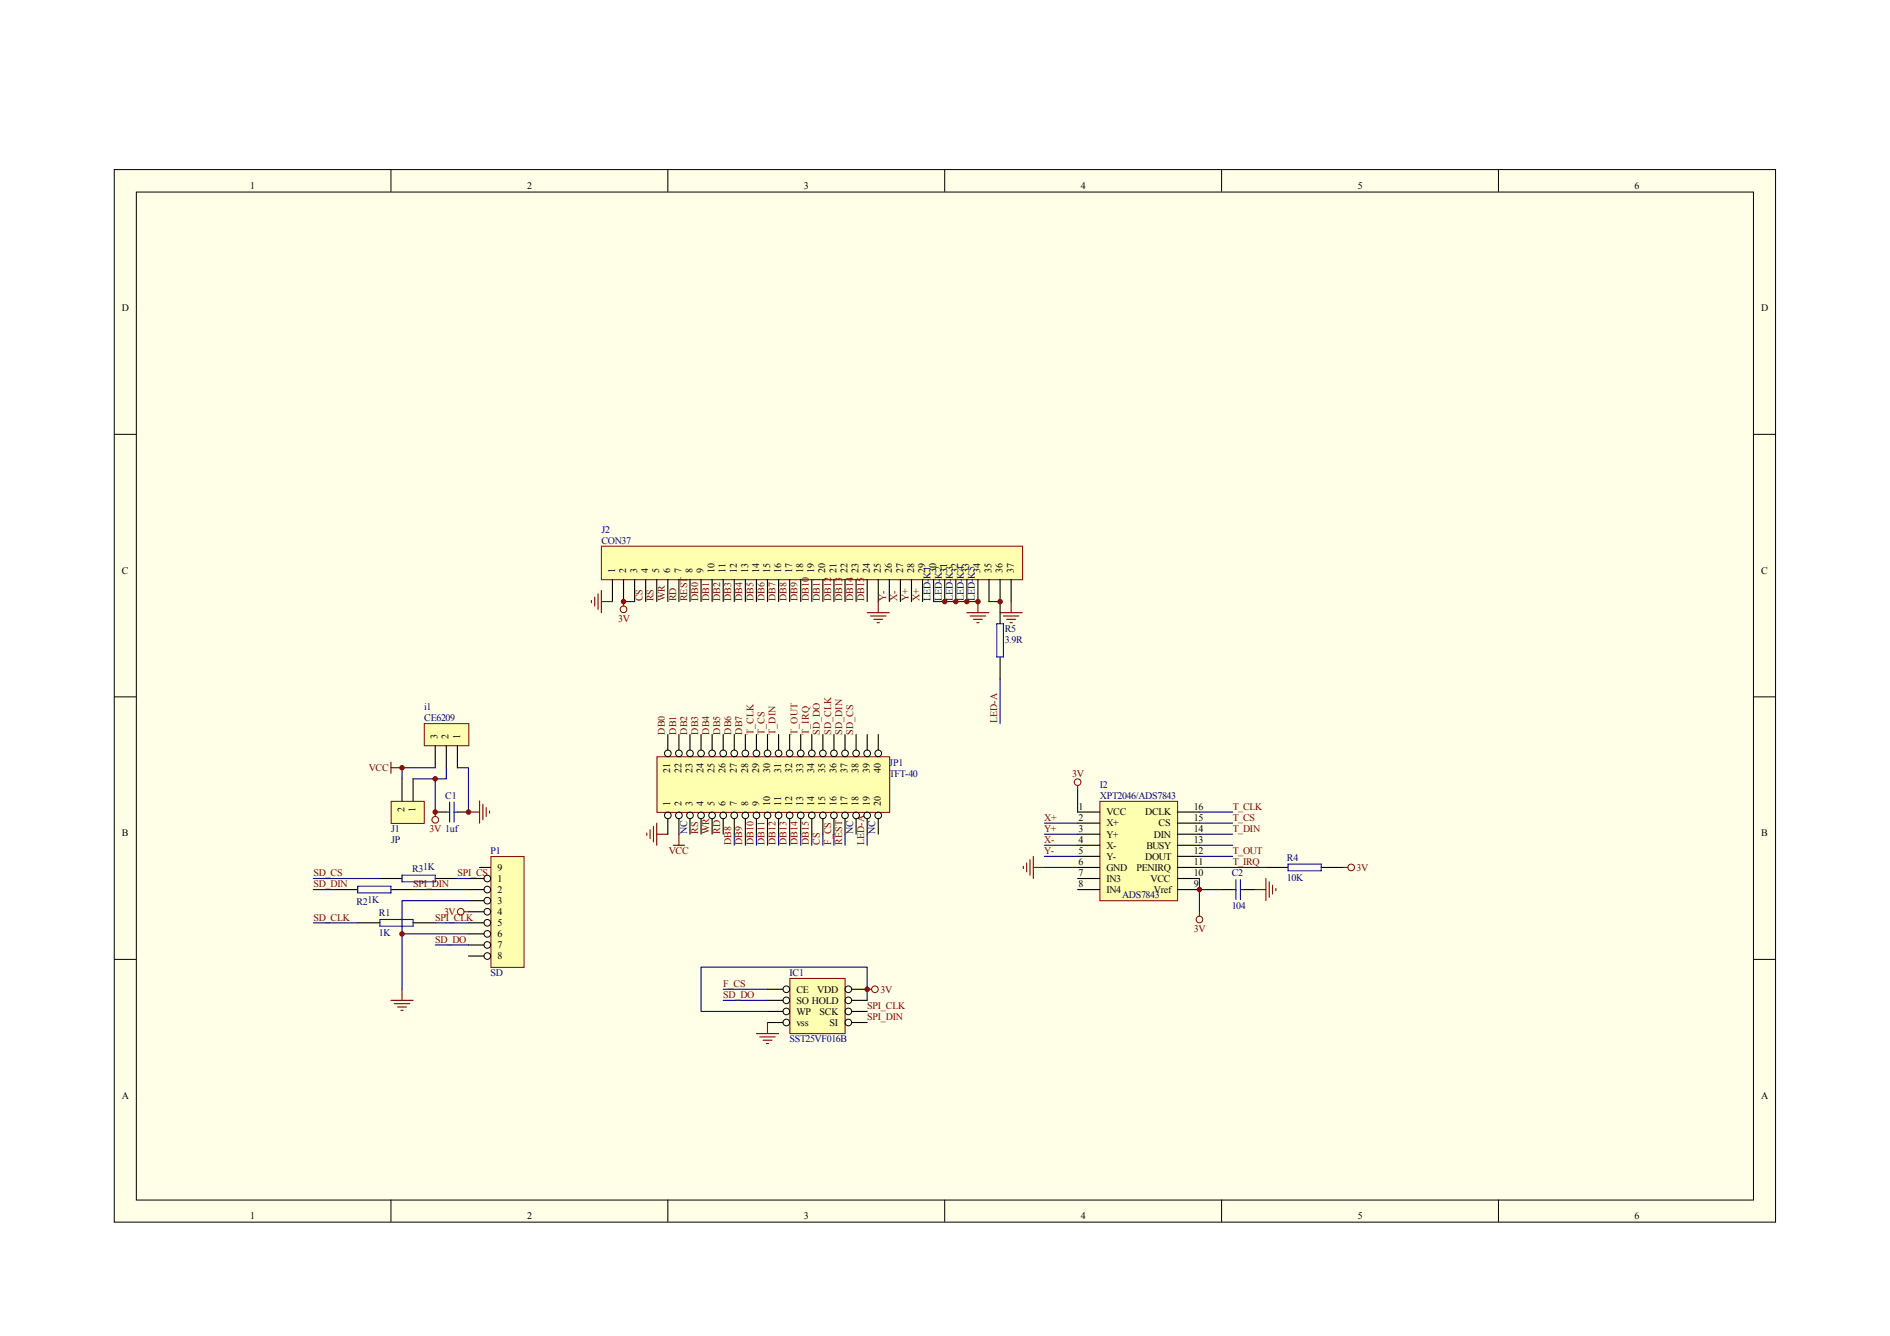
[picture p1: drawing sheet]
<svg xmlns="http://www.w3.org/2000/svg" width="420mm" height="297mm" viewBox="0 0 420 297" stroke-linecap="round" stroke-linejoin="round" font-family="sans-serif">
<path d="M25.4 37.7h369.3v234h-369.3z" fill="#ffffe8"/>
<g fill="none" stroke="#000" stroke-width=".22">
<path d="M25.4 37.7h369.3v234h-369.3zM86.9 37.7v4.9M148.5 37.7v4.9M210 37.7v4.9M271.6 37.7v4.9M333.1 37.7v4.9M30.3 42.7h359.5v224.1h-359.5zM25.4 96.6h4.9M389.7 96.6h5M25.4 154.9h4.9M389.7 154.9h5M25.4 213.3h4.9"/>
<path d="M389.7 213.3h5M86.9 266.7v5M148.5 266.7v5M210 266.7v5M271.6 266.7v5M333.1 266.7v5"/>
</g>
<path d="M133.8 121.5h93.5v7.4h-93.5z" fill="#ffffb0"/>
<g fill="none" stroke="#800000" stroke-width=".22">
<path d="M133.7 121.4h93.6v7.5h-93.6z"/>
<circle cx="138.6" cy="135.5" r=".74"/>
</g>
<g fill="none" stroke="#000" stroke-width=".25">
<path d="M136.1 128.8v5M138.6 128.8v5M141.1 128.8v5M143.5 128.8v5M146 128.8v5M148.5 128.8v5M150.9 128.8v5M153.4 128.8v5M155.9 128.8v5M158.3 128.8v5M160.8 128.8v5M163.2 128.8v5"/>
<path d="M165.7 128.8v5M168.2 128.8v5M170.6 128.8v5M173.1 128.8v5M175.5 128.8v5M178 128.8v5M180.5 128.8v5M182.9 128.8v5M185.4 128.8v5M187.9 128.8v5M190.3 128.8v5M192.8 128.8v5"/>
<path d="M195.2 128.8v5M197.7 128.8v5M200.2 128.8v5M202.6 128.8v5M205.1 128.8v5M207.5 128.8v5M210 128.8v5M212.5 128.8v5M214.9 128.8v5M217.4 128.8v5M219.9 128.8v5M222.3 128.8v5"/>
<path d="M224.8 128.8v5"/>
</g>
<g fill="none" stroke="#800000" stroke-width=".25">
<path d="M138.6 133.8v.9M214.9 136.2h5M215.7 137h3.4M216.4 137.7h2M217.2 138.4h.4M217.4 133.8v2.4M222.3 136.2h5M223.1 137h3.4M223.8 137.7h2M224.5 138.4h.5M224.8 133.8v2.4M143.8 185.2v.5"/>
<path d="M144.5 184.5v2M145.3 183.7v3.5M146 183v4.9M146 185.5h2.5M149.7 187.9h2.5M150.9 185.5v2.4"/>
</g>
<path d="M138.6 133.8h2.5M207.5 133.8h9.9" fill="none" stroke="#000080" stroke-width=".25"/>
<path d="M244.6 178.3h17.2v22h-17.2z" fill="#ffffb0"/>
<g fill="none" stroke="#800000" stroke-width=".22">
<path d="M244.5 178.2h17.3v22.1h-17.3z"/>
<circle cx="239.6" cy="173.9" r=".74"/>
<circle cx="300.4" cy="192.9" r=".74"/>
<circle cx="266.6" cy="204.4" r=".74"/>
</g>
<g fill="none" stroke="#000" stroke-width=".25">
<path d="M239.6 180.5h4.9M239.6 183h4.9M239.6 185.5h4.9M239.6 187.9h4.9M239.6 190.4h4.9M239.6 192.9h4.9M239.6 195.3h4.9M239.6 197.8h4.9M261.7 180.5h4.9M261.7 183h4.9M261.7 185.5h4.9M261.7 187.9h4.9"/>
<path d="M261.7 190.4h4.9M261.7 192.9h4.9M261.7 195.3h4.9M261.7 197.8h4.9M271.6 197.8h2.4M276.5 197.8h2.5M281.4 192.9h4.9M293.7 192.9h5"/>
</g>
<g fill="none" stroke="#800000" stroke-width=".25">
<path d="M239.6 174.6v1M227.5 192.6v.5M228.2 191.9v1.9M229 191.1v3.5M229.7 190.4v4.9M229.7 192.9h2.5M279 197.8h2.4M281.4 195.3v4.9M282.2 196.1v3.4M282.9 196.8v2M283.6 197.5v.5M298.7 192.9h.9"/>
<path d="M266.6 202.7v1"/>
</g>
<path d="M239.6 175.6v4.9M232.2 192.9h7.4M232.2 183h7.4M232.2 185.5h7.4M232.2 187.9h7.4M232.2 190.4h7.4M266.6 195.3v7.4M266.6 192.9h7.4M266.6 197.8h5" fill="none" stroke="#000080" stroke-width=".25"/>
<path d="M274 197.8h.8M274.8 195.6v4.4M275.8 197.8h.7M275.8 195.6v4.4M286.3 192.1h7.4v1.5h-7.4z" fill="none" stroke="#00f" stroke-width=".25"/>
<circle cx="266.6" cy="197.8" r=".49" fill="#800000" stroke="#800000" stroke-width=".22"/>
<path d="M94.4 161h9.8v4.8h-9.8z" fill="#ffffb0"/>
<g fill="none" stroke="#800000" stroke-width=".22">
<path d="M94.3 160.9h9.9v4.9h-9.9z"/>
<circle cx="96.8" cy="182.3" r=".74"/>
</g>
<path d="M96.8 165.8v4.9M99.2 165.8v4.9M101.7 165.8v4.9M96.8 180.5h2.4M101.7 180.5h2.4" fill="none" stroke="#000" stroke-width=".25"/>
<path d="M106.6 178.1v4.9M107.3 178.8v3.5M108.1 179.6v1.9M96.8 180.5v1M104.1 180.5h2.5M108.8 180.3v.5" fill="none" stroke="#800000" stroke-width=".25"/>
<path d="M100 178.3v4.5M100.9 178.3v4.5M99.2 180.5h.8M100.9 180.5h.8" fill="none" stroke="#00f" stroke-width=".25"/>
<path d="M101.7 170.7h2.4v9.8" fill="none" stroke="#000080" stroke-width=".25"/>
<path d="M109.2 190.5h7.3v24.6h-7.3z" fill="#ffffb0"/>
<g fill="none" stroke="#800000" stroke-width=".22">
<path d="M109.1 190.4h7.4v24.7h-7.4z"/>
<circle cx="102.4" cy="202.7" r=".74"/>
</g>
<g fill="none" stroke="#000" stroke-width=".22">
<circle cx="108.3" cy="195.3" r=".74"/>
<circle cx="108.3" cy="197.8" r=".74"/>
<circle cx="108.3" cy="205.2" r=".74"/>
<circle cx="108.3" cy="200.3" r=".74"/>
<circle cx="108.3" cy="202.7" r=".74"/>
<circle cx="108.3" cy="212.6" r=".74"/>
<circle cx="108.3" cy="210.1" r=".74"/>
<circle cx="108.3" cy="207.6" r=".74"/>
</g>
<path d="M104.1 195.3h3.5M104.1 197.8h3.5M106.6 192.9h2.5M104.1 200.2h3.5M104.1 202.7h3.5M104.1 205.2h3.5M104.1 207.6h3.5M104.1 210.1h3.5M104.1 212.6h3.5" fill="none" stroke="#000" stroke-width=".25"/>
<path d="M86.9 169.5v2.4M86.9 170.7h2.5M89.4 219.9v2.5M103.2 202.7h.9M86.9 222.4h4.9M87.6 223.2h3.5M88.4 223.9h2M89.1 224.6h.5" fill="none" stroke="#800000" stroke-width=".25"/>
<path d="M87 178.3h7.3v4.8h-7.3z" fill="#ffffb0"/>
<path d="M87 178.2h7.3v4.9h-7.3z" fill="none" stroke="#800000" stroke-width=".22"/>
<path d="M89.4 173.2v4.9M91.8 173.2v4.9M74.6 197.8h4.9M84.4 195.3h5M86.9 197.8h4.9M96.8 195.3h4.9M79.5 205.2h4.9M91.8 205.2h5" fill="none" stroke="#000" stroke-width=".25"/>
<g fill="none" stroke="#000080" stroke-width=".25">
<path d="M96.8 170.7h-7.4v2.5M96.8 173.2v7.3M99.2 170.7v2.5h-7.4M91.8 197.8h12.3M163.2 185.5v2.4M165.7 185.5v2.4M168.2 185.5v2.4M170.6 185.5v2.4M173.1 185.5v2.4M175.5 185.5v2.4M178 185.5v2.4M180.5 185.5v2.4"/>
<path d="M182.9 185.5v2.4M185.4 185.5v2.4M89.4 207.6h14.7M96.8 210.1h7.3M99.2 205.2h4.9M104.1 200.2h-14.7v19.7"/>
</g>
<g fill="#800000" stroke="#800000" stroke-width=".22">
<circle cx="96.8" cy="173.2" r=".49"/>
<circle cx="89.4" cy="207.6" r=".49"/>
<circle cx="89.4" cy="170.7" r=".49"/>
</g>
<path d="M79.5 197h7.4v1.5h-7.4zM89.4 194.6h7.4v1.5h-7.4zM84.4 204.4h7.4v1.5h-7.4z" fill="none" stroke="#00f" stroke-width=".25"/>
<path d="M175.7 217.6h12.2v12.2h-12.2z" fill="#ffffb0"/>
<g fill="none" stroke="#800000" stroke-width=".22">
<path d="M175.6 217.5h12.3v12.3h-12.3z"/>
<circle cx="194.5" cy="220" r=".74"/>
</g>
<g fill="none" stroke="#000" stroke-width=".22">
<circle cx="174.8" cy="220" r=".74"/>
<circle cx="188.6" cy="220" r=".74"/>
<circle cx="174.8" cy="224.9" r=".74"/>
<circle cx="174.8" cy="222.4" r=".74"/>
<circle cx="174.8" cy="227.3" r=".74"/>
<circle cx="188.6" cy="224.9" r=".74"/>
<circle cx="188.6" cy="222.4" r=".74"/>
<circle cx="188.6" cy="227.3" r=".74"/>
</g>
<path d="M170.6 219.9h3.5M189.3 219.9h3.5M170.6 222.4h3.5M170.6 224.9h3.5M170.6 227.3h3.5M189.3 222.4h3.5M189.3 224.9h3.5M189.3 227.3h3.5" fill="none" stroke="#000" stroke-width=".25"/>
<g fill="none" stroke="#800000" stroke-width=".25">
<path d="M131.5 133.5v.5M132.2 132.8v1.9M133 132v3.5M133.7 131.3v4.9M133.7 133.8h2.4M192.8 136.2h4.9M193.5 137h3.5M194.3 137.7h1.9M195 138.4h.5M195.2 133.8v2.4M192.8 219.9h1M168.2 229.8h4.9"/>
<path d="M168.9 230.5h3.4M169.6 231.3h2M170.4 232h.5M170.6 227.3v2.5"/>
</g>
<path d="M219.9 133.8h2.4M222.3 151v9.8M160.8 219.9h9.8M192.8 219.9v2.5M160.8 222.4h9.8" fill="none" stroke="#000080" stroke-width=".25"/>
<g fill="#800000" stroke="#800000" stroke-width=".22">
<circle cx="138.6" cy="133.8" r=".49"/>
<circle cx="210" cy="133.8" r=".49"/>
<circle cx="217.4" cy="133.8" r=".49"/>
<circle cx="212.5" cy="133.8" r=".49"/>
<circle cx="214.9" cy="133.8" r=".49"/>
</g>
<path d="M146.1 168.3h51.7v12.3h-51.7z" fill="#ffffb0"/>
<path d="M146 168.3h51.8v12.3h-51.8z" fill="none" stroke="#800000" stroke-width=".22"/>
<g fill="none" stroke="#000" stroke-width=".22">
<circle cx="148.5" cy="167.5" r=".74"/>
<circle cx="150.9" cy="167.5" r=".74"/>
<circle cx="153.4" cy="167.5" r=".74"/>
<circle cx="155.8" cy="167.5" r=".74"/>
<circle cx="158.3" cy="167.5" r=".74"/>
<circle cx="160.8" cy="167.5" r=".74"/>
<circle cx="163.2" cy="167.5" r=".74"/>
<circle cx="165.7" cy="167.5" r=".74"/>
<circle cx="168.2" cy="167.5" r=".74"/>
<circle cx="170.6" cy="167.5" r=".74"/>
<circle cx="173.1" cy="167.5" r=".74"/>
<circle cx="175.5" cy="167.5" r=".74"/>
<circle cx="178" cy="167.5" r=".74"/>
<circle cx="180.5" cy="167.5" r=".74"/>
<circle cx="182.9" cy="167.5" r=".74"/>
<circle cx="185.4" cy="167.5" r=".74"/>
<circle cx="187.9" cy="167.5" r=".74"/>
<circle cx="190.3" cy="167.5" r=".74"/>
<circle cx="192.8" cy="167.5" r=".74"/>
<circle cx="195.2" cy="167.5" r=".74"/>
<circle cx="148.5" cy="181.3" r=".74"/>
<circle cx="150.9" cy="181.3" r=".74"/>
<circle cx="153.4" cy="181.3" r=".74"/>
<circle cx="155.8" cy="181.3" r=".74"/>
<circle cx="158.3" cy="181.3" r=".74"/>
<circle cx="160.8" cy="181.3" r=".74"/>
<circle cx="163.2" cy="181.3" r=".74"/>
<circle cx="165.7" cy="181.3" r=".74"/>
<circle cx="168.2" cy="181.3" r=".74"/>
<circle cx="170.6" cy="181.3" r=".74"/>
<circle cx="173.1" cy="181.3" r=".74"/>
<circle cx="175.5" cy="181.3" r=".74"/>
<circle cx="178" cy="181.3" r=".74"/>
<circle cx="180.5" cy="181.3" r=".74"/>
<circle cx="182.9" cy="181.3" r=".74"/>
<circle cx="185.4" cy="181.3" r=".74"/>
<circle cx="187.9" cy="181.3" r=".74"/>
<circle cx="190.3" cy="181.3" r=".74"/>
<circle cx="192.8" cy="181.3" r=".74"/>
<circle cx="195.2" cy="181.3" r=".74"/>
</g>
<g fill="none" stroke="#000" stroke-width=".25">
<path d="M222.3 133.8v4.9M222.3 146.1v4.9M148.5 163.3v3.5M150.9 163.3v3.5M153.4 163.3v3.5M155.9 163.3v3.5M158.3 163.3v3.5M160.8 163.3v3.5M163.2 163.3v3.5M165.7 163.3v3.5M168.2 163.3v3.5M170.6 163.3v3.5"/>
<path d="M173.1 163.3v3.5M175.5 163.3v3.5M178 163.3v3.5M180.5 163.3v3.5M182.9 163.3v3.5M185.4 163.3v3.5M187.9 163.3v3.5M190.3 163.3v3.5M192.8 163.3v3.5M195.2 163.3v3.5M148.5 182v3.5M150.9 182v3.5"/>
<path d="M153.4 182v3.5M155.9 182v3.5M158.3 182v3.5M160.8 182v3.5M163.2 182v3.5M165.7 182v3.5M168.2 182v3.5M170.6 182v3.5M173.1 182v3.5M175.5 182v3.5M178 182v3.5M180.5 182v3.5"/>
<path d="M182.9 182v3.5M185.4 182v3.5M187.9 182v3.5M190.3 182v3.5M192.8 182v3.5M195.2 182v3.5"/>
</g>
<g fill="none" stroke="#000080" stroke-width=".25">
<path d="M69.7 197.8h4.9M69.7 195.3h14.7M101.7 195.3h2.4M187.9 185.5v2.4M192.8 185.5v2.4M266.6 180.5h7.4M266.6 183h7.4M266.6 185.5h7.4M266.6 187.9h7.4M266.6 190.4h7.4M274 192.9h7.4M69.7 205.2h9.8"/>
<path d="M96.8 205.2h2.4M192.8 219.9v-4.9h-36.9v9.9h14.7"/>
</g>
<g fill="#800000" stroke="#800000" stroke-width=".22">
<circle cx="192.8" cy="220" r=".49"/>
<circle cx="96.8" cy="180.5" r=".49"/>
<circle cx="104.1" cy="180.5" r=".49"/>
<circle cx="222.3" cy="133.8" r=".49"/>
</g>
<path d="M221.6 138.7h1.5v7.4h-1.5z" fill="none" stroke="#00f" stroke-width=".25"/>
<g font-size="2.2">
<text x="55.6" y="42.1">1</text>
<text x="117.2" y="42.1">2</text>
<text x="178.7" y="42.1">3</text>
<text x="240.3" y="42.1">4</text>
<text x="301.8" y="42.1">5</text>
<text x="363.4" y="42.1">6</text>
<text x="27.1" y="69.2">D</text>
<text x="391.5" y="69.2">D</text>
<text x="27.1" y="127.5">C</text>
<text x="136.7" y="127.4" transform="rotate(-90 136.7 127.4)">1</text>
<text x="139.2" y="127.4" transform="rotate(-90 139.2 127.4)">2</text>
<text x="141.6" y="127.4" transform="rotate(-90 141.6 127.4)">3</text>
<text x="144.1" y="127.4" transform="rotate(-90 144.1 127.4)">4</text>
<text x="146.6" y="127.4" transform="rotate(-90 146.6 127.4)">5</text>
<text x="149" y="127.4" transform="rotate(-90 149 127.4)">6</text>
<text x="151.5" y="127.4" transform="rotate(-90 151.5 127.4)">7</text>
<text x="153.9" y="127.4" transform="rotate(-90 153.9 127.4)">8</text>
<text x="156.4" y="127.4" transform="rotate(-90 156.4 127.4)">9</text>
<text x="158.8" y="127.4" transform="rotate(-90 158.8 127.4)">10</text>
<text x="161.3" y="127.4" transform="rotate(-90 161.3 127.4)">11</text>
<text x="163.8" y="127.4" transform="rotate(-90 163.8 127.4)">12</text>
<text x="166.3" y="127.4" transform="rotate(-90 166.3 127.4)">13</text>
<text x="168.7" y="127.4" transform="rotate(-90 168.7 127.4)">14</text>
<text x="171.2" y="127.4" transform="rotate(-90 171.2 127.4)">15</text>
<text x="173.7" y="127.4" transform="rotate(-90 173.7 127.4)">16</text>
<text x="176.1" y="127.4" transform="rotate(-90 176.1 127.4)">17</text>
<text x="178.6" y="127.4" transform="rotate(-90 178.6 127.4)">18</text>
<text x="181" y="127.4" transform="rotate(-90 181 127.4)">19</text>
<text x="183.5" y="127.4" transform="rotate(-90 183.5 127.4)">20</text>
<text x="185.9" y="127.4" transform="rotate(-90 185.9 127.4)">21</text>
<text x="188.4" y="127.4" transform="rotate(-90 188.4 127.4)">22</text>
<text x="190.8" y="127.4" transform="rotate(-90 190.8 127.4)">23</text>
<text x="193.4" y="127.4" transform="rotate(-90 193.4 127.4)">24</text>
<text x="195.8" y="127.4" transform="rotate(-90 195.8 127.4)">25</text>
<text x="198.3" y="127.4" transform="rotate(-90 198.3 127.4)">26</text>
<text x="200.7" y="127.4" transform="rotate(-90 200.7 127.4)">27</text>
<text x="203.2" y="127.4" transform="rotate(-90 203.2 127.4)">28</text>
<text x="205.7" y="127.4" transform="rotate(-90 205.7 127.4)">29</text>
<text x="208.1" y="127.4" transform="rotate(-90 208.1 127.4)">30</text>
<text x="210.6" y="127.4" transform="rotate(-90 210.6 127.4)">31</text>
<text x="213" y="127.4" transform="rotate(-90 213 127.4)">32</text>
<text x="215.5" y="127.4" transform="rotate(-90 215.5 127.4)">33</text>
<text x="217.9" y="127.4" transform="rotate(-90 217.9 127.4)">34</text>
<text x="220.4" y="127.4" transform="rotate(-90 220.4 127.4)">35</text>
<text x="222.8" y="127.4" transform="rotate(-90 222.8 127.4)">36</text>
<text x="225.4" y="127.4" transform="rotate(-90 225.4 127.4)">37</text>
<text x="391.5" y="127.5">C</text>
<text x="97.3" y="164.3" transform="rotate(-90 97.3 164.3)">3</text>
<text x="99.7" y="164.3" transform="rotate(-90 99.7 164.3)">2</text>
<text x="102.3" y="164.3" transform="rotate(-90 102.3 164.3)">1</text>
<text x="149" y="171.9" transform="rotate(-90 149 171.9)">21</text>
<text x="151.5" y="171.9" transform="rotate(-90 151.5 171.9)">22</text>
<text x="153.9" y="171.9" transform="rotate(-90 153.9 171.9)">23</text>
<text x="156.4" y="171.9" transform="rotate(-90 156.4 171.9)">24</text>
<text x="158.8" y="171.9" transform="rotate(-90 158.8 171.9)">25</text>
<text x="161.3" y="171.9" transform="rotate(-90 161.3 171.9)">26</text>
<text x="163.8" y="171.9" transform="rotate(-90 163.8 171.9)">27</text>
<text x="166.3" y="171.9" transform="rotate(-90 166.3 171.9)">28</text>
<text x="168.7" y="171.9" transform="rotate(-90 168.7 171.9)">29</text>
<text x="171.2" y="171.9" transform="rotate(-90 171.2 171.9)">30</text>
<text x="173.7" y="171.9" transform="rotate(-90 173.7 171.9)">31</text>
<text x="176.1" y="171.9" transform="rotate(-90 176.1 171.9)">32</text>
<text x="178.6" y="171.9" transform="rotate(-90 178.6 171.9)">33</text>
<text x="181" y="171.9" transform="rotate(-90 181 171.9)">34</text>
<text x="183.5" y="171.9" transform="rotate(-90 183.5 171.9)">35</text>
<text x="185.9" y="171.9" transform="rotate(-90 185.9 171.9)">36</text>
<text x="188.4" y="171.9" transform="rotate(-90 188.4 171.9)">37</text>
<text x="190.8" y="171.9" transform="rotate(-90 190.8 171.9)">38</text>
<text x="193.4" y="171.9" transform="rotate(-90 193.4 171.9)">39</text>
<text x="195.8" y="171.9" transform="rotate(-90 195.8 171.9)">40</text>
<text x="149" y="179.1" transform="rotate(-90 149 179.1)">1</text>
<text x="151.5" y="179.1" transform="rotate(-90 151.5 179.1)">2</text>
<text x="153.9" y="179.1" transform="rotate(-90 153.9 179.1)">3</text>
<text x="156.4" y="179.1" transform="rotate(-90 156.4 179.1)">4</text>
<text x="158.8" y="179.1" transform="rotate(-90 158.8 179.1)">5</text>
<text x="161.3" y="179.1" transform="rotate(-90 161.3 179.1)">6</text>
<text x="163.8" y="179.1" transform="rotate(-90 163.8 179.1)">7</text>
<text x="166.3" y="179.1" transform="rotate(-90 166.3 179.1)">8</text>
<text x="168.7" y="179.1" transform="rotate(-90 168.7 179.1)">9</text>
<text x="171.2" y="179.1" transform="rotate(-90 171.2 179.1)">10</text>
<text x="173.7" y="179.1" transform="rotate(-90 173.7 179.1)">11</text>
<text x="176.1" y="179.1" transform="rotate(-90 176.1 179.1)">12</text>
<text x="178.6" y="179.1" transform="rotate(-90 178.6 179.1)">13</text>
<text x="181" y="179.1" transform="rotate(-90 181 179.1)">14</text>
<text x="183.5" y="179.1" transform="rotate(-90 183.5 179.1)">15</text>
<text x="185.9" y="179.1" transform="rotate(-90 185.9 179.1)">16</text>
<text x="188.4" y="179.1" transform="rotate(-90 188.4 179.1)">17</text>
<text x="190.8" y="179.1" transform="rotate(-90 190.8 179.1)">18</text>
<text x="193.4" y="179.1" transform="rotate(-90 193.4 179.1)">19</text>
<text x="195.8" y="179.1" transform="rotate(-90 195.8 179.1)">20</text>
<text x="27.1" y="186">B</text>
<text x="89.9" y="180.5" transform="rotate(-90 89.9 180.5)">2</text>
<text x="92.4" y="180.5" transform="rotate(-90 92.4 180.5)">1</text>
<text x="239.8" y="180">1</text>
<text x="239.8" y="182.5">2</text>
<text x="239.8" y="184.9">3</text>
<text x="246" y="181.3">VCC</text>
<text x="246" y="183.8">X+</text>
<text x="254.6" y="181.3">DCLK</text>
<text x="257.6" y="183.8">CS</text>
<text x="265.4" y="180">16</text>
<text x="265.4" y="182.5">15</text>
<text x="265.4" y="184.9">14</text>
<text x="391.5" y="186">B</text>
<text x="239.8" y="187.4">4</text>
<text x="239.8" y="189.9">5</text>
<text x="246" y="186.2">Y+</text>
<text x="246" y="188.7">X-</text>
<text x="246" y="191.1">Y-</text>
<text x="254.6" y="191.1">DOUT</text>
<text x="254.8" y="188.7">BUSY</text>
<text x="256.5" y="186.2">DIN</text>
<text x="265.4" y="187.4">13</text>
<text x="265.4" y="189.9">12</text>
<text x="110.6" y="196">1</text>
<text x="110.6" y="193.6">9</text>
<text x="239.8" y="192.4">6</text>
<text x="239.8" y="194.8">7</text>
<text x="239.8" y="197.3">8</text>
<text x="246" y="193.6">GND</text>
<text x="246" y="196">IN3</text>
<text x="252.6" y="193.6">PENIRQ</text>
<text x="255.8" y="196">VCC</text>
<text x="265.4" y="192.4">11</text>
<text x="265.4" y="194.8">10</text>
<text x="265.4" y="197.3">9</text>
<text x="110.6" y="198.5">2</text>
<text x="110.6" y="200.9">3</text>
<text x="110.6" y="203.4">4</text>
<text x="246" y="198.5">IN4</text>
<text x="256.5" y="198.5">Vref</text>
<text x="110.6" y="205.9">5</text>
<text x="110.6" y="208.4">6</text>
<text x="110.6" y="210.8">7</text>
<text x="110.6" y="213.3">8</text>
<text x="177" y="220.7">CE</text>
<text x="181.7" y="220.7">VDD</text>
<text x="177" y="223.1">SO HOLD</text>
<text x="177" y="225.6">WP</text>
<text x="182.2" y="225.6">SCK</text>
<text x="177" y="228">vss</text>
<text x="184.4" y="228">SI</text>
<text x="27.1" y="244.3">A</text>
<text x="391.5" y="244.3">A</text>
<text x="55.6" y="271.1">1</text>
<text x="117.2" y="271.1">2</text>
<text x="178.7" y="271.1">3</text>
<text x="240.3" y="271.1">4</text>
<text x="301.8" y="271.1">5</text>
<text x="363.4" y="271.1">6</text>
</g>
<g font-size="2.2" fill="#000080">
<text x="133.7" y="118.5">J2</text>
<text x="133.7" y="120.9">CON37</text>
<text x="206.8" y="133.7" transform="rotate(-90 206.8 133.7)">LED-K1</text>
<text x="209.4" y="133.7" transform="rotate(-90 209.4 133.7)">LED-K2</text>
<text x="211.8" y="133.7" transform="rotate(-90 211.8 133.7)">LED-K3</text>
<text x="214.3" y="133.7" transform="rotate(-90 214.3 133.7)">LED-K4</text>
<text x="216.7" y="133.7" transform="rotate(-90 216.7 133.7)">LED-K5</text>
<text x="223.4" y="140.4">R5</text>
<text x="223.4" y="142.9">3.9R</text>
<text x="94.3" y="157.8">i1</text>
<text x="94.3" y="160.3">CE6209</text>
<text x="197.7" y="170.2">JP1</text>
<text x="197.7" y="172.7">TFT-40</text>
<text x="99" y="177.6">C1</text>
<text x="244.5" y="175.1">I2</text>
<text x="244.5" y="177.6">XPT2046/ADS7843</text>
<text x="87" y="184.9">J1</text>
<text x="152.7" y="185.4" transform="rotate(-90 152.7 185.4)">NC</text>
<text x="189.7" y="185.4" transform="rotate(-90 189.7 185.4)">NC</text>
<text x="194.6" y="185.4" transform="rotate(-90 194.6 185.4)">NC</text>
<text x="87" y="187.4">JP</text>
<text x="109.1" y="189.9">P1</text>
<text x="286.1" y="191.4">R4</text>
<text x="91.6" y="193.8">R31K</text>
<text x="273.8" y="194.8">C2</text>
<text x="286.1" y="195.8">10K</text>
<text x="79.2" y="201.2">R21K</text>
<text x="84.2" y="203.7">R1</text>
<text x="249.4" y="199.8">ADS7843</text>
<text x="273.8" y="202.2">104</text>
<text x="84.2" y="208.1">1K</text>
<text x="109.1" y="216.9">SD</text>
<text x="175.5" y="216.9">IC1</text>
<text x="175.5" y="231.8">SST25VF016B</text>
</g>
<g font-size="2.2" fill="#800000">
<text x="142.8" y="133.7" transform="rotate(-90 142.8 133.7)">CS</text>
<text x="145.3" y="133.7" transform="rotate(-90 145.3 133.7)">RS</text>
<text x="147.8" y="133.7" transform="rotate(-90 147.8 133.7)">WR</text>
<text x="150.3" y="133.7" transform="rotate(-90 150.3 133.7)">RD</text>
<text x="152.7" y="133.7" transform="rotate(-90 152.7 133.7)">REST</text>
<text x="155.2" y="133.7" transform="rotate(-90 155.2 133.7)">DB0</text>
<text x="157.6" y="133.7" transform="rotate(-90 157.6 133.7)">DB1</text>
<text x="160.1" y="133.7" transform="rotate(-90 160.1 133.7)">DB2</text>
<text x="162.6" y="133.7" transform="rotate(-90 162.6 133.7)">DB3</text>
<text x="165" y="133.7" transform="rotate(-90 165 133.7)">DB4</text>
<text x="167.5" y="133.7" transform="rotate(-90 167.5 133.7)">DB5</text>
<text x="169.9" y="133.7" transform="rotate(-90 169.9 133.7)">DB6</text>
<text x="172.4" y="133.7" transform="rotate(-90 172.4 133.7)">DB7</text>
<text x="174.8" y="133.7" transform="rotate(-90 174.8 133.7)">DB8</text>
<text x="177.3" y="133.7" transform="rotate(-90 177.3 133.7)">DB9</text>
<text x="179.8" y="133.7" transform="rotate(-90 179.8 133.7)">DB10</text>
<text x="182.3" y="133.7" transform="rotate(-90 182.3 133.7)">DB11</text>
<text x="184.7" y="133.7" transform="rotate(-90 184.7 133.7)">DB12</text>
<text x="187.2" y="133.7" transform="rotate(-90 187.2 133.7)">DB13</text>
<text x="189.7" y="133.7" transform="rotate(-90 189.7 133.7)">DB14</text>
<text x="192.1" y="133.7" transform="rotate(-90 192.1 133.7)">DB15</text>
<text x="197" y="133.7" transform="rotate(-90 197 133.7)">Y-</text>
<text x="199.5" y="133.7" transform="rotate(-90 199.5 133.7)">X-</text>
<text x="201.9" y="133.7" transform="rotate(-90 201.9 133.7)">Y+</text>
<text x="204.4" y="133.7" transform="rotate(-90 204.4 133.7)">X+</text>
<text x="137.4" y="138.2">3V</text>
<text x="221.7" y="160.8" transform="rotate(-90 221.7 160.8)">LED-A</text>
<text x="147.8" y="163.4" transform="rotate(-90 147.8 163.4)">DB0</text>
<text x="150.3" y="163.4" transform="rotate(-90 150.3 163.4)">DB1</text>
<text x="152.7" y="163.4" transform="rotate(-90 152.7 163.4)">DB2</text>
<text x="155.2" y="163.4" transform="rotate(-90 155.2 163.4)">DB3</text>
<text x="157.6" y="163.4" transform="rotate(-90 157.6 163.4)">DB4</text>
<text x="160.1" y="163.4" transform="rotate(-90 160.1 163.4)">DB5</text>
<text x="162.6" y="163.4" transform="rotate(-90 162.6 163.4)">DB6</text>
<text x="165" y="163.4" transform="rotate(-90 165 163.4)">DB7</text>
<text x="167.5" y="163.4" transform="rotate(-90 167.5 163.4)">T_CLK</text>
<text x="169.9" y="163.4" transform="rotate(-90 169.9 163.4)">T_CS</text>
<text x="172.4" y="163.4" transform="rotate(-90 172.4 163.4)">T_DIN</text>
<text x="177.3" y="163.4" transform="rotate(-90 177.3 163.4)">T_OUT</text>
<text x="179.8" y="163.4" transform="rotate(-90 179.8 163.4)">T_IRQ</text>
<text x="182.3" y="163.4" transform="rotate(-90 182.3 163.4)">SD_DO</text>
<text x="184.7" y="163.4" transform="rotate(-90 184.7 163.4)">SD_CLK</text>
<text x="187.2" y="163.4" transform="rotate(-90 187.2 163.4)">SD_DIN</text>
<text x="189.7" y="163.4" transform="rotate(-90 189.7 163.4)">SD_CS</text>
<text x="82" y="171.4">VCC</text>
<text x="238.3" y="172.7">3V</text>
<text x="95.5" y="184.9">3V 1uf</text>
<text x="155.2" y="185.4" transform="rotate(-90 155.2 185.4)">RS</text>
<text x="157.6" y="185.4" transform="rotate(-90 157.6 185.4)">WR</text>
<text x="160.1" y="185.4" transform="rotate(-90 160.1 185.4)">RD</text>
<text x="232.2" y="184.9">Y+</text>
<text x="232.2" y="182.5">X+</text>
<text x="274.1" y="180">T_CLK</text>
<text x="274.1" y="182.5">T_CS</text>
<text x="274.1" y="184.9">T_DIN</text>
<text x="148.7" y="189.9">VCC</text>
<text x="162.6" y="187.9" transform="rotate(-90 162.6 187.9)">DB8</text>
<text x="165" y="187.9" transform="rotate(-90 165 187.9)">DB9</text>
<text x="167.5" y="187.9" transform="rotate(-90 167.5 187.9)">DB10</text>
<text x="169.9" y="187.9" transform="rotate(-90 169.9 187.9)">DB11</text>
<text x="172.4" y="187.9" transform="rotate(-90 172.4 187.9)">DB12</text>
<text x="174.8" y="187.9" transform="rotate(-90 174.8 187.9)">DB13</text>
<text x="177.3" y="187.9" transform="rotate(-90 177.3 187.9)">DB14</text>
<text x="179.8" y="187.9" transform="rotate(-90 179.8 187.9)">DB15</text>
<text x="182.3" y="187.9" transform="rotate(-90 182.3 187.9)">CS</text>
<text x="184.7" y="187.9" transform="rotate(-90 184.7 187.9)">F_CS</text>
<text x="187.2" y="187.9" transform="rotate(-90 187.2 187.9)">REST</text>
<text x="192.1" y="187.9" transform="rotate(-90 192.1 187.9)">LED-A</text>
<text x="232.2" y="189.9">Y-</text>
<text x="232.2" y="187.4">X-</text>
<text x="274.1" y="189.9">T_OUT</text>
<text x="69.7" y="197.3">SD_DIN</text>
<text x="69.7" y="194.8">SD_CS</text>
<text x="91.9" y="197.3">SPI_DIN</text>
<text x="101.7" y="194.8">SPI_CS</text>
<text x="274.1" y="192.4">T_IRQ</text>
<text x="301.6" y="193.6">3V</text>
<text x="98.7" y="203.4">3V</text>
<text x="69.7" y="204.7">SD_CLK</text>
<text x="96.8" y="204.7">SPI_CLK</text>
<text x="96.8" y="209.6">SD_DO</text>
<text x="265.4" y="207.1">3V</text>
<text x="160.8" y="219.4">F_CS</text>
<text x="160.8" y="221.9">SD_DO</text>
<text x="195.7" y="220.7">3V</text>
<text x="192.8" y="226.9">SPI_DIN</text>
<text x="192.8" y="224.4">SPI_CLK</text>
</g>
</svg>
